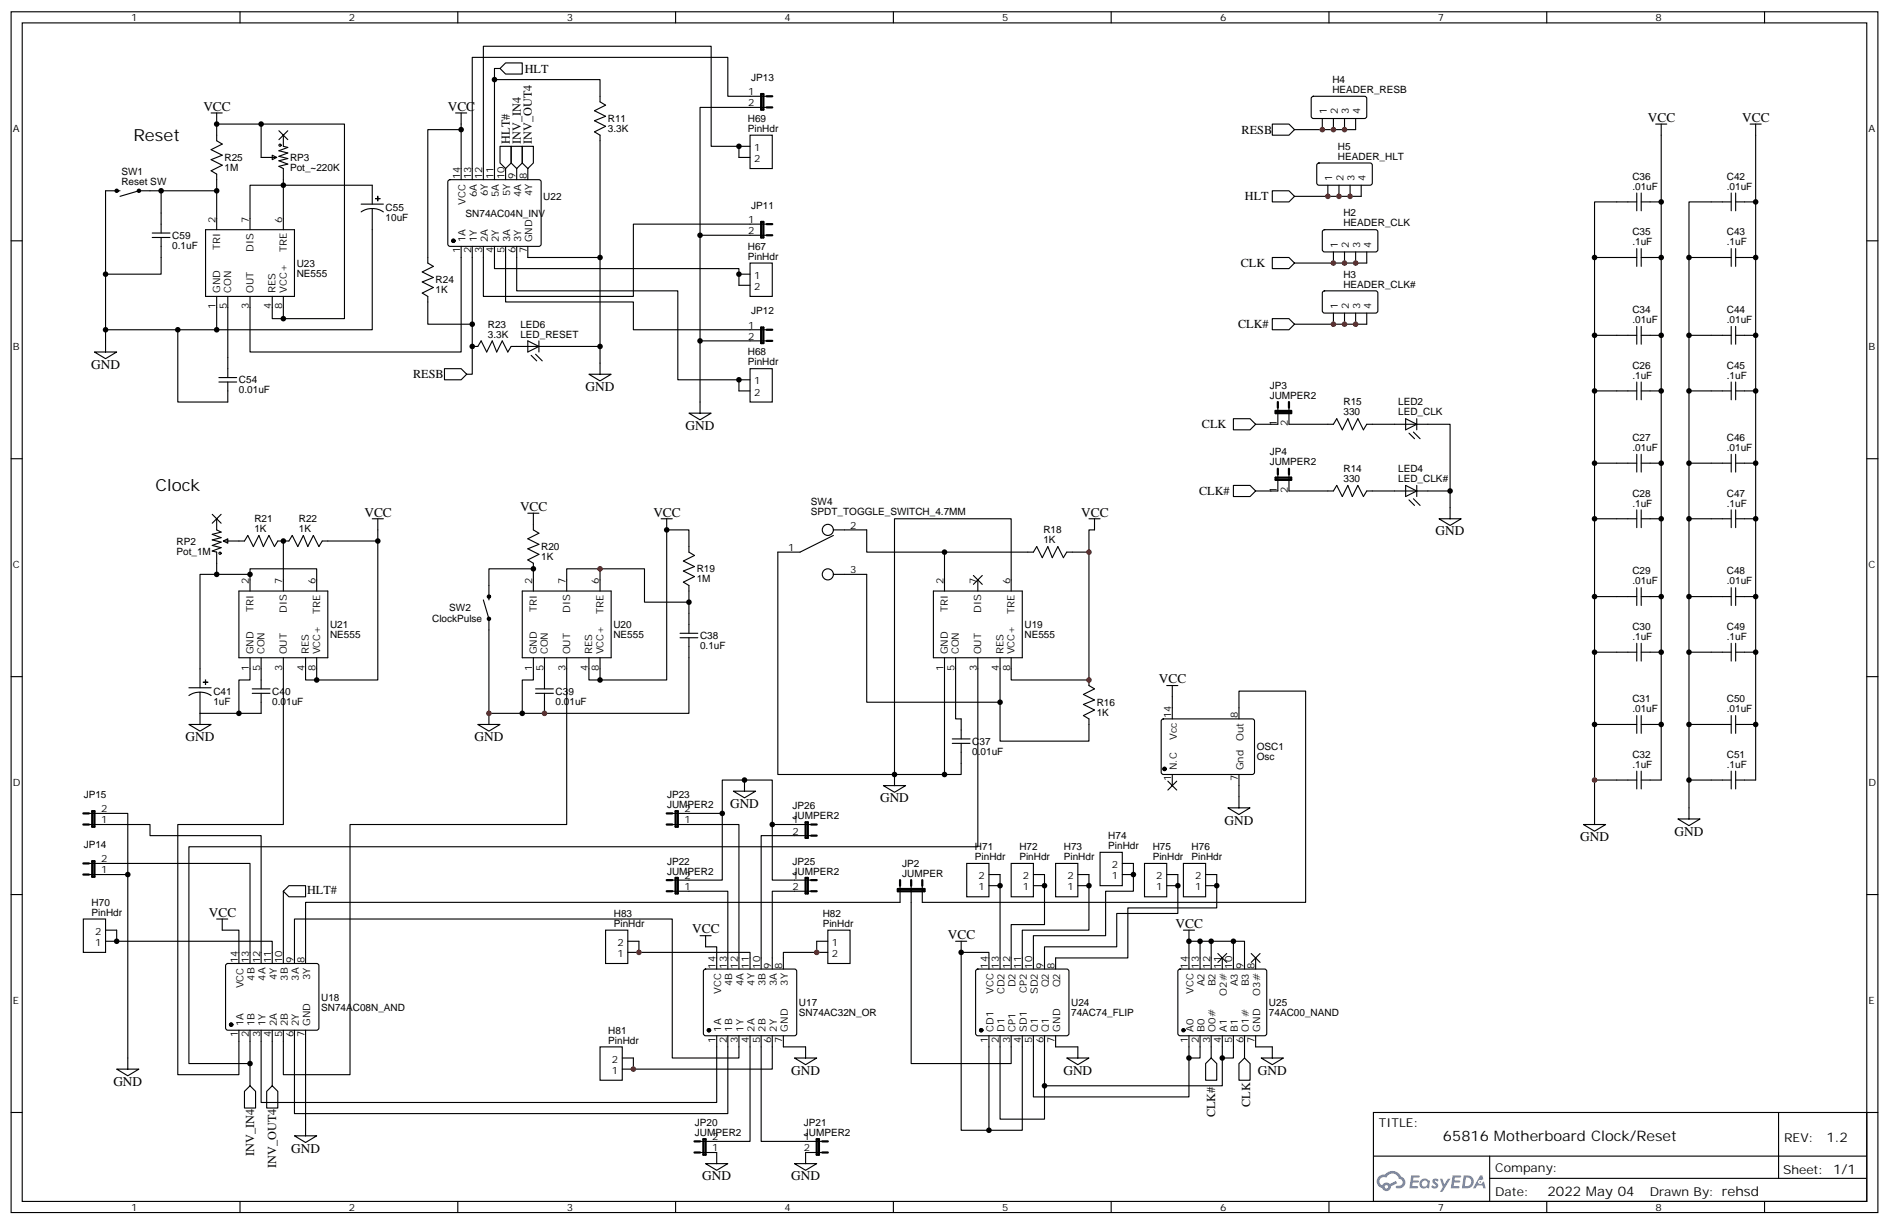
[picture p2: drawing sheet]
<svg xmlns="http://www.w3.org/2000/svg" width="600mm" height="388mm" viewBox="0 0 600 388" stroke-linecap="round" stroke-linejoin="round" font-family="sans-serif">
<g fill="none" stroke="#000" stroke-width=".35">
<path d="M3.5 3.7h592.7v381h-592.7zM7.1 7.3h585.6v373.9h-585.6zM76.2 3.7v3.6M145.3 3.7v3.6M214.5 3.7v3.6M283.6 3.7v3.6M352.8 3.7v3.6M421.9 3.7v3.6M491.1 3.7v3.6M560.2 3.7v3.6M3.5 76.4h3.6M592.7 76.4h3.5"/>
<path d="M3.5 145.6h3.6M592.7 145.6h3.5M3.5 214.7h3.6M592.7 214.7h3.5M3.5 283.8h3.6M592.7 283.8h3.5M3.5 353h3.6M436 353h156.7v28.2h-156.7zM564.7 353v20.9M592.7 353h3.5M436.1 366.8h156.4M472.9 373.9h119.6"/>
<path d="M472.9 366.8v14.1M76.2 381.2v3.5M145.3 381.2v3.5M214.5 381.2v3.5M283.6 381.2v3.5M352.8 381.2v3.5M421.9 381.2v3.5M491.1 381.2v3.5M560.2 381.2v3.5"/>
</g>
<g fill="#5487ff">
<path d="M455 374.2a1.22 1.22 0 0 1 1.7 .2l-.3 .6a.47 .47 0 0 0-.4-.4 .47 .47 0 0 0-.5 .2l.2 .2a1.14 1.14 0 0 1 .7 1.8 1.14 1.14 0 0 1-1.9 0l-.2-.2 .5-.6 .7 .4a.29 .29 0 0 0 .4-.2 .29 .29 0 0 0-.3-.3 1.04 1.04 0 0 1-.6-1.7z"/>
<path d="M448 372.9h2.4l.3 .2-.1 .5-1.8 .1-.2 .8h1.6l.3 .4-.4 .3h-1.6l-.1 1.1 1.7 .1 .2 .3-.2 .3-2.7 .1z"/>
<path d="M461.2 372.9l2.7 .2-.2 .5-1.8 .1-.1 .8h1.5l.3 .4-.4 .3h-1.5l-.2 1.1 1.7 .1 .2 .3-.2 .3-2.6 .1z"/>
<path d="M469.9 372.9h.7l.3 1.3-.6 .3a.69 .69 0 0 0-1 .3 .69 .69 0 0 0 .5 .9 .69 .69 0 0 0 .8-.6l.5-.2 .6 2.2h-.8l-.2-.9h-1.7l-.5 .9h-.9z"/>
<path d="M457.1 374h.8l.6 1.8 1.1-1.8h.9l-2.5 4.2h-.9l.9-1.5z"/>
<path d="M464.7 372.9l-.6 4.2h1.4a2.11 2.11 0 0 0 2.4-2.1 2.11 2.11 0 0 0-2.5-2.1zM465.4 373.7a1.43 1.43 0 0 1 1.7 1.6 1.43 1.43 0 0 1-2.1 1z"/>
<path d="M451 374.5a1.54 1.54 0 0 0-.1 2.2 1.54 1.54 0 0 0 2.2 .1l.6 .3 .3-2.3-.6-.3a1.49 1.49 0 0 0-2.4 0zM451.3 375.5a.95 .95 0 0 1 1.9 0 .95 .95 0 0 1-1.9 0z"/>
<path d="M437.7 373.3a2.18 2.18 0 0 0 1.1 3.7 1.44 1.44 0 0 0 1.6 .9 1.44 1.44 0 0 0 1.2-1.5l2-1-.4-.7-2 1a1.47 1.47 0 0 0-2.4 .4 1.39 1.39 0 0 1-.6-1.9 1.39 1.39 0 0 1 2-.5 2.12 2.12 0 0 1 2.1-1.3 2.12 2.12 0 0 1 1.9 1.7 1.14 1.14 0 0 1 1.1 1.4 1.14 1.14 0 0 1-1.7 .7 .43 .43 0 0 0-.5 .4 .43 .43 0 0 0 .4 .5 1.98 1.98 0 0 0 2.6-1.3 1.98 1.98 0 0 0-1.3-2.5 3.1 3.1 0 0 0-5.2-.7l-.9 .1zM439.6 376.6a.55 .55 0 0 1 1.1 0 .55 .55 0 0 1-1.1 0z"/>
<circle cx="470" cy="375" r=".26"/>
</g>
<g fill="none" stroke="#000" stroke-width=".35">
<path d="M67 35.8h3.6M68.8 35.8v3.6M82.9 39.4h26.5v61.7h-23v-7M144.6 35.8h3.6M146.4 35.8v21.2M157 25.3h33.5v7l1.8 1.1-3.6 1.7 3.6 1.8-3.6 1.4 3.6 1.8-3.6 1.7 1.8 1.1v67M158.7 21.7l1.8-1.7h5.3v3.5h-5.3zM158.7 21.7h-1.7v35.3M243.4 30.6h-12.3v-12.4h-81.2v38.8M243.4 34.1h-21.2v40.5M403.9 39.4h5.3l1.8 1.7-1.8 1.8h-5.3zM416.5 30.8l.5-.2h16.5l.4 .7v5.9l-.7 .4-16.5-.1-.4-.6v-5.6z"/>
<path d="M419.8 37.6v3.5M423.3 37.6v3.5M426.9 37.6v3.5M430.4 37.6v3.5h-19.4M525.6 39.4h3.6M527.4 39.4v208.1h-6.3M555.6 39.4h3.6M557.4 39.4v208.1h-6.4M86.4 49.2l1.4 .8-1.4 .7zM87.8 50h-4.9v-10.6h-14.1v5.3l1.8 1-3.6 1.8 3.6 1.7-3.6 1.5 3.6 1.7-3.6 1.8 1.8 1v5.3M88.5 41.5l2.9 2.8M90 42.9v3.5l1.4 .4-2.9 1 2.9 .7-2.9 1.1 2.9 .7-2.9 .7 2.9 1.1-2.9 .7 1.5 .7v19.4"/>
<path d="M91.4 41.5l-2.9 2.8M142.4 57.2l.5-.2h28.2l.5 .2 .2 .5-.1 20-.6 .5-28.5-.1-.4-.6v-19.8zM146.4 41.1h-10.6v42.4l1.8 1-3.5 1.8 3.5 1.8-3.5 1.4 3.5 1.7-3.5 1.8 1.7 1.1v8.8h14.1M158.7 46.4h3.6v5.3l-1.8 1.8-1.8-1.8zM160.5 53.5v3.5M162.3 46.4h3.5v5.3l-1.8 1.8-1.7-1.8zM164 53.5v3.5M165.8 46.4h3.5v5.3l-1.7 1.8-1.8-1.8zM167.6 53.5v3.5M234.6 46.4h3.5M238.1 42.9h7.1v10.6h-7.1zM238.1 50h-3.5v-3.6h-8.8v-31.7h-72.3v42.3"/>
<path d="M418.3 51.9l.4-.2 16.5 .1 .5 .6-.1 5.9-.6 .5-16.5-.1-.5-.6v-5.7zM421.6 58.8v3.5M425.1 58.8v3.5M428.6 58.8v3.5M432.2 58.8v3.5h-21.2M38.1 62.3l6-1.8h24.7v12.4M38.1 60.5h-4.6v51.2M48.3 73.9h5.7M48.3 75.4h5.7M51.2 75.4v11.6h-17.7M51.2 60.5v13.4M65.3 72.9h28.2v21.2h-28.2z"/>
<path d="M114.7 64.8h7M118.2 66.2l-1.9 .2-1.6 .8M118.2 66.2l1.8 .2 1.7 .8M118.2 66.2v38.4h-84.7M118.2 64.8v-6h-38.8v14.1M146.4 78.2v33.5h-67v-17.6M149.9 78.2v40.5h-1.7M157 78.2v7h77.6v5.3h3.5M160.5 78.2v17.6h40.6v8.8h42.3M164 78.2v14.1h51.2v28.2h19.4v3.5h3.5M167.6 78.2v3.5h22.9M243.4 71.1h-42.3v23h-47.6v-15.9"/>
<path d="M243.4 74.6h-21.2v33.6M403.9 60.5h5.3l1.8 1.8-1.8 1.8h-5.3zM420 73.1l.5-.2h16.5l.4 .7v5.9l-.7 .4h-16.5l-.4-.7v-5.6zM423.3 79.9v3.6M426.9 79.9v3.6M430.4 79.9v3.6M433.9 79.9v3.6h-22.9M519.6 64.1h-13.4v42.3M519.6 61.2v5.7M519.6 78.9v5.6M521.1 64.1h6.3M521.1 61.2v5.7"/>
<path d="M521.1 78.9v5.6M549.6 64.1h-13.4v42.3M549.6 61.2v5.7M549.6 78.9v5.6M551 61.2v5.7M551 78.9v5.6M551 64.1h6.4M68.8 94.1v10.5M72.3 94.1v25.7M90 94.1v7M234.6 87h3.5M238.1 83.5h7.1v10.6h-7.1z"/>
<path d="M403.9 81.7h5.3l1.8 1.8-1.8 1.7h-5.3zM420 92.5l.5-.2h16.5l.4 .7v5.9l-.7 .4h-16.5l-.4-.7v-5.6zM423.3 99.3v3.6M426.9 99.3v3.6M430.4 99.3v3.6M433.9 99.3v3.6h-22.9M506.2 81.7h13.4M521.1 81.7h6.3M536.2 81.7h13.4M551 81.7h6.4M30 111.7h7l-3.5 2.1zM56.4 104.6v23h15.9v-6.4"/>
<path d="M69.5 119.8h5.6M141.1 117h5.3l1.8 1.7-1.8 1.8h-5.3zM149.9 109.9h1.8l1.1-1.7 1.7 3.5 1.8-3.5 1.4 3.5 1.8-3.5 1.7 3.5 1.1-1.8h28.2v8.8M167.6 108.2l3.5 1.7-3.5 1.8zM168.6 112.7l1.8 1.8M170 112.4l2.2 2.1M171.1 108.2v3.5M187 118.7h7l-3.5 2.2zM238.1 117h7.1v10.6h-7.1zM243.4 108.2h-21.2v22.9M403.9 101.1h5.3l1.8 1.8-1.8 1.7h-5.3zM519.6 106.4h-13.4v40.6"/>
<path d="M519.6 103.6v5.6M521.1 106.4h6.3M521.1 103.6v5.6M549.6 106.4h-13.4v40.6M549.6 103.6v5.6M551 103.6v5.6M551 106.4h6.4M69.5 121.2h5.6M218.7 131.1h7.1l-3.6 2.1zM234.6 120.5h3.5M391.6 132.9h5.3l1.7 1.7-1.7 1.8h-5.3zM405.7 129.3v5.3h-7.1"/>
<path d="M409.2 129.3v5.3h14.1l1.1-1.7 1.8 3.5 1.7-3.5 1.4 3.5 1.8-3.5 1.8 3.5 1-1.8h26.5v30M446.3 132.9l3.5 1.7-3.5 1.8zM447.3 137.4l1.8 1.8M448.7 137.1l2.1 2.1M449.8 132.9v3.5M506.2 124h13.4M519.6 121.2v5.7M521.1 124h6.3M521.1 121.2v5.7M536.2 124h13.4M549.6 121.2v5.7M551 124h6.4"/>
<path d="M551 121.2v5.7M391.6 154h5.3l1.7 1.8-1.7 1.8h-5.3zM405.7 150.5v5.3h-7.1M409.2 150.5v5.3h14.1l1.1-1.8 1.8 3.6 1.7-3.6 1.4 3.6 1.8-3.6 1.8 3.6 1-1.8h26.5M446.3 154l3.5 1.8-3.5 1.8zM447.3 158.6l1.8 1.8M448.7 158.3l2.1 2.1M449.8 154v3.6M519.6 147h-13.4v42.3M519.6 144.1v5.7M521.1 147h6.3M521.1 144.1v5.7"/>
<path d="M549.6 147h-13.4v42.3M549.6 144.1v5.7M551 144.1v5.7M551 147h6.4M67.4 163.2l2.8 2.8M68.8 164.6v3.5l1.4 .7-2.8 .7 2.8 1.1-2.8 .7 2.8 .7-2.8 1.1 2.8 .7-2.8 1 1.4 .4v7h10.6v5.3M70.2 163.2l-2.8 2.8M70.9 171.7l1.4-.7v1.4zM70.9 171.7h6.7l1.1-1.8 1.7 3.5 1.8-3.5 1.4 3.5 1.8-3.5 1.7 3.5 1.1-1.7h3.5l1.1-1.8 1.7 3.5 1.8-3.5 1.4 3.5 1.8-3.5 1.7 3.5 1.1-1.7h17.6M90 171.7v15.8M118.2 164.6h3.5M119.9 164.6v51.2h-19.4v-7.1"/>
<path d="M167.6 162.8h3.5M169.3 162.8v5.3l1.8 1.1-3.5 1.8 3.5 1.7-3.5 1.4 3.5 1.8-3.5 1.8 1.7 1v1.8M209.9 164.6h3.5M211.7 164.6v3.5M264.6 169.9l-10.6 5.3h-7.1v70.5h37.1v-81.1h37v22.9M264.6 168.1h10.6v7.1h24.7M345.7 175.2h-7l-1.1 1.8-1.8-3.6-1.7 3.6-1.4-3.6-1.8 3.6-1.8-3.6-1 1.8h-28.2v12.3M345.7 164.6h3.5M347.5 164.6v3.5h-1.8v47.7h-24.7v-7.1M456.8 164.6h7.1l-3.5 2.1zM506.2 164.6h13.4M519.6 161.8v5.6"/>
<path d="M521.1 164.6h6.3M521.1 161.8v5.6M536.2 164.6h13.4M549.6 161.8v5.6M551 164.6h6.4M551 161.8v5.6M68.8 182.2h-5.3v36M75.8 187.5h28.3v21.2h-28.3zM79.4 182.2v-1.7h21.1v7M153.5 190.4l1.7 6v29.9h63.5v-23.9M165.8 187.5h28.2v21.2h-28.2zM169.3 187.5v-7h-14.1v9.9"/>
<path d="M190.5 187.5v-7h14.1v10.6h14.1v-5.3l-1.7-1.1 3.5-1.7-3.5-1.8 3.5-1.4-3.5-1.8 3.5-1.8-1.8-1v-7.1h-7v47.7h-21.2v-7.1M190.5 180.5h-10.6v7M218.7 191.1v9.8M264.6 182.2h10.6v40.6h42.3v-14.1M296.3 187.5h28.3v21.2h-28.3zM309 182.6l2.9 2.8M310.4 184v3.5M311.9 182.6l-2.9 2.8M519.6 189.3h-13.4v40.6M519.6 186.5v5.6M521.1 189.3h6.3M521.1 186.5v5.6"/>
<path d="M549.6 189.3h-13.4v40.6M549.6 186.5v5.6M551 186.5v5.6M551 189.3h6.4M60 218.2h7M63.5 219.6l-1.9 .3-1.6 .8M63.5 219.6l1.9 .3 1.6 .8M63.5 219.6v10.3M79.4 208.7v7.1h-3.6v10.5M80.1 218.6h5.6M80.1 220h5.6M82.9 208.7v9.9"/>
<path d="M82.9 220v6.3h-19.4M90 208.7v52.9h-33.6v79.4h19.4v-14.1M97 208.7v7.1h3.5M169.3 208.7v7.1h-3.5v10.5M170 218.6h5.7M170 220h5.7M172.9 208.7v9.9M172.9 220v6.3M179.9 208.7v52.9h-68.8v79.4h-21.1v-14.1M187 208.7v7.1h3.5M215.9 200.9h5.6M215.9 202.4h5.6"/>
<path d="M299.9 208.7v37h-15.9v3.6M303.4 208.7v19.4h1.8v6.4M310.4 208.7v60h-250.4v68.8h19.4v-10.6M345.7 215.8v1.7l1.8 1.1-3.5 1.7 3.5 1.8-3.5 1.4 3.5 1.8-3.5 1.7 1.7 1.1v7.1h-28.2v-12.4M370.4 217.5h3.5M372.2 217.5v10.6M506.2 206.9h13.4M519.6 204.1v5.7M521.1 206.9h6.3M521.1 204.1v5.7M536.2 206.9h13.4M549.6 204.1v5.7"/>
<path d="M551 204.1v5.7M551 206.9h6.4M60 229.9h7l-3.5 2.1zM151.7 229.9h7l-3.5 2.1zM155.2 226.3v3.6M302.3 234.5h5.7M302.3 235.9h5.7M305.2 235.9v9.8h-5.3M368.9 228.3l.5-.2 28.5 .1 .4 .6-.1 16.5-.6 .4h-28.5l-.4-.7v-16.2zM393.3 228.1v-8.8h21.2v67h-121.7v-5.3M519.6 229.9h-13.4v31.7M519.6 227v5.7"/>
<path d="M521.1 229.9h6.3M521.1 227v5.7M549.6 229.9h-13.4v30M549.6 227v5.7M551 227v5.7M551 229.9h6.4M28.2 258.1h12.4v81.1M213.4 258.1h15.9v21.2h-15.9M229.3 258.1v-10.6h15.9v14.1M232.8 251h7.1l-3.5 2.2zM236.4 247.5v3.5M280.5 249.3h7l-3.5 2.1z"/>
<path d="M370.8 247.9l2.8 2.8M372.2 245.7v3.6M373.6 247.9l-2.8 2.8M389.8 256.3h7.1l-3.6 2.1zM393.3 245.7v10.6M506.2 247.5h13.4M519.6 244.7v5.6M521.1 244.7v5.6M532.7 259.9h7.1l-3.6 2.1zM536.2 247.5h13.4M549.6 244.7v5.6M551 244.7v5.6"/>
<path d="M28.2 274h51.2v31.7M28.2 261.6h19.4v3.5h35.3v40.6M28.2 277.5h12.4M213.4 261.6h21.2v45.9M257.5 265.1h-15.8v42.4M257.5 261.6h-12.3v17.7h12.3M306.9 274h7.1v10.6h-7.1zM314 277.5h3.5v30M321 274h7.1v10.6h-7.1zM328.1 277.5h3.5v15.9h-10.6v14.1M335.1 274h7.1v10.6h-7.1zM342.2 277.5h3.5v17.6h-21.1v12.4"/>
<path d="M349.2 270.4h7.1v10.6h-7.1zM356.3 274h3.5v8.8h-8.8v14.1h-22.9v10.6M356.3 277.5h3.5M363.4 274h7v10.6h-7zM370.4 277.5h3.5v12.3h-19.4v10.6h-22.9v7.1M375.7 274h7.1v10.6h-7.1zM382.8 277.5h3.5v10.6h-28.2v15.9h-23v3.5M502.7 261.6h7.1l-3.6 2.1zM26.5 291.6h7v10.6h-7zM33.5 295.1h3.5v3.6h49.4v7M33.5 298.7h3.5M68.8 291.6h3.5"/>
<path d="M70.6 291.6v3.5h5.2v10.6M90 282.8l1.7-1.8h5.3v3.6h-5.3zM90 282.8v22.9M192.3 295.1h7v10.6h-7zM199.3 298.7h3.5v3.5h35.3v5.3M213.4 282.8h17.7v24.7M222.2 296.9h3.6M224 296.9v3.5h3.5v7.1M257.5 282.8h-12.3v24.7M262.8 295.1h7.1v10.6h-7.1zM262.8 298.7h-3.5v3.5h-10.6v5.3M285.8 281v5.3h-188.8v19.4"/>
<path d="M289.3 281v56.5h31.7v-8.9M303.4 298.7h3.5M305.2 298.7v3.5M314 281h3.5M328.1 281h3.5M342.2 281h3.5M370.4 281h3.5M375.7 295.1h3.5M377.5 295.1v3.6M381 298.7v8.8M382.8 281h3.5M384.5 298.7v8.8"/>
<path d="M391.6 298.7v8.8M71.8 305.9l.5-.2h28.2l.5 .2 .2 .5v20.1l-.7 .4-28.5-.1-.4-.6v-19.8zM93.5 305.7v-14.1h119.9v44.1h21.2v-7.1M199.3 302.2h3.5M223.5 307.7l.5-.2h28.2l.5 .2 .2 .5v20l-.7 .4h-28.5l-.4-.7v-19.7zM259.3 302.2h3.5M310 307.7l.4-.2h28.3l.5 .2 .2 .5-.1 20-.6 .4h-28.5l-.5-.7v-19.7zM314 307.5v-5.3h-8.8v56.4h8.8M374.2 307.7l.4-.2h26.9l.5 .2 .2 .5-.1 20-.6 .4h-27.1l-.5-.7v-19.7zM377.5 307.5v-8.8h17.6v8.8M386.6 302.5l2.9 2.9M388.1 304v3.5"/>
<path d="M389.5 302.5l-2.9 2.9M397.2 302.5l2.8 2.9M398.6 304v3.5M400 302.5l-2.8 2.9M37 339.2h7.1l-3.5 2.1zM79.4 337.5v7M82.9 326.9v22.9h144.6v-21.2M86.4 326.9v17.6M93.5 326.9v26.4h137.6v-24.7M97 326.9v33.5M190.5 332.2h7.1v10.6h-7.1zM197.6 339.2h3.5"/>
<path d="M238.1 328.6v33.6h-15.9M241.7 328.6v33.6h19.4M245.2 328.6v10.6h-44.1v-3.5h-3.5M248.7 328.6v3.6h7.1v3.5M252.2 335.7h7.1l-3.5 2.1zM314 328.6v30h10.6v-30M317.5 328.6v26.5h14.1v-26.5M328.1 328.6v19.5h49.4v-19.5M335.1 328.6v3.6h7.1v3.5M338.7 335.7h7l-3.5 2.1zM381 328.6v7.1h-3.5M384.5 335.7l1.8 1.8v5.3h-3.5v-5.3z"/>
<path d="M384.5 328.6v7.1M388.1 328.6v15.9h-56.5M391.6 328.6v7.1h-3.5M395.1 335.7l1.8 1.8v5.3h-3.6v-5.3zM395.1 328.6v7.1M398.6 328.6v3.6h5.3v3.5M400.4 335.7h7.1l-3.6 2.1zM79.4 344.5l1.7 1.8v5.3h-3.5v-5.3zM86.4 344.5l1.8 1.8v5.3h-3.5v-5.3zM93.5 360.4h7l-3.5 2.1zM222.2 365.7h5.3v3.5M224 369.2h7.1l-3.6 2.1z"/>
<path d="M252.2 369.2h7.1l-3.5 2.1zM261.1 365.7h-5.3v3.5"/>
<circle cx="88.9" cy="46.1" r=".35"/>
<circle cx="69.9" cy="175.5" r=".35"/>
<circle cx="262.8" cy="168.1" r="1.76"/>
<circle cx="262.8" cy="182.2" r="1.76"/>
</g>
<g fill="#000" stroke="#000" stroke-width=".35">
<path d="M119.2 63h1.4zM119.9 62.3v1.4zM64.6 216.5h1.4zM65.2 215.8l.1 1.4z"/>
<circle cx="143.9" cy="76.4" r=".53"/>
<circle cx="369.7" cy="244" r=".53"/>
<circle cx="73.4" cy="325.1" r=".53"/>
<circle cx="225.1" cy="326.9" r=".53"/>
<circle cx="311.5" cy="326.9" r=".53"/>
<circle cx="375.7" cy="326.9" r=".53"/>
</g>
<g fill="none" stroke="#000" stroke-width=".71">
<path d="M241.7 29.8h.7v5h-.7zM243.4 30.6h1.8M243.4 34.1h1.8M241.7 70.4h.7v5h-.7zM243.4 71.1h1.8M243.4 74.6h1.8M241.7 103.9h.7v5h-.7zM243.4 104.6h1.8M243.4 108.2h1.8M405 130.4h4.9v.7h-4.9zM405.7 127.6v1.7M409.2 127.6v1.7"/>
<path d="M405 151.6h4.9v.7h-4.9zM405.7 148.7v1.8M409.2 148.7v1.8M26.5 258.1h1.7M29.3 257.4h.7v4.9h-.7zM211.7 258.1h1.7M214.5 257.4h.7v4.9h-.7zM26.5 277.5h1.7M26.5 274h1.7M26.5 261.6h1.7M29.3 273.3h.7v4.9h-.7zM211.7 261.6h1.7"/>
<path d="M211.7 279.3h1.7M214.5 278.6h.7v4.9h-.7zM255.8 278.6h.7v4.9h-.7zM255.8 260.9h.7v5h-.7zM257.5 261.6h1.8M257.5 279.3h1.8M257.5 265.1h1.8M285.8 279.3v1.7M289.3 279.3v1.7M292.8 279.3v1.7M211.7 282.8h1.7M257.5 282.8h1.8"/>
<path d="M285 282.1h8.5v.7h-8.5zM220.5 365.7h1.7M220.5 362.2h1.7M223.3 361.5h.7v4.9h-.7zM259.3 361.5h.7v4.9h-.7zM261.1 365.7h1.7M261.1 362.2h1.7"/>
<circle cx="37" cy="60.5" r=".35"/>
<circle cx="44.1" cy="60.5" r=".35"/>
<circle cx="155.2" cy="189.3" r=".35"/>
<circle cx="155.2" cy="196.4" r=".35"/>
</g>
<g fill="#000">
<circle cx="68.8" cy="39.4" r=".88"/>
<circle cx="82.9" cy="39.4" r=".88"/>
<circle cx="157" cy="25.3" r=".88"/>
<circle cx="90" cy="58.8" r=".88"/>
<circle cx="146.4" cy="41.1" r=".88"/>
<circle cx="234.6" cy="46.4" r=".88"/>
<circle cx="51.2" cy="60.5" r=".88"/>
<circle cx="68.8" cy="60.5" r=".88"/>
<circle cx="222.3" cy="74.6" r=".88"/>
<circle cx="527.4" cy="64.1" r=".88"/>
<circle cx="557.4" cy="64.1" r=".88"/>
<circle cx="33.5" cy="87" r=".88"/>
<circle cx="190.5" cy="81.7" r=".88"/>
<circle cx="234.6" cy="87" r=".88"/>
<circle cx="506.2" cy="81.7" r=".88"/>
<circle cx="527.4" cy="81.7" r=".88"/>
<circle cx="536.2" cy="81.7" r=".88"/>
<circle cx="557.4" cy="81.7" r=".88"/>
<circle cx="33.5" cy="104.6" r=".88"/>
<circle cx="56.4" cy="104.6" r=".88"/>
<circle cx="68.8" cy="104.6" r=".88"/>
<circle cx="90" cy="101.1" r=".88"/>
<circle cx="149.9" cy="102.9" r=".88"/>
<circle cx="149.9" cy="109.9" r=".88"/>
<circle cx="190.5" cy="109.9" r=".88"/>
<circle cx="222.3" cy="108.2" r=".88"/>
<circle cx="506.2" cy="106.4" r=".88"/>
<circle cx="527.4" cy="106.4" r=".88"/>
<circle cx="536.2" cy="106.4" r=".88"/>
<circle cx="557.4" cy="106.4" r=".88"/>
<circle cx="234.6" cy="120.5" r=".88"/>
<circle cx="506.2" cy="124" r=".88"/>
<circle cx="527.4" cy="124" r=".88"/>
<circle cx="536.2" cy="124" r=".88"/>
<circle cx="557.4" cy="124" r=".88"/>
<circle cx="460.4" cy="155.8" r=".88"/>
<circle cx="506.2" cy="147" r=".88"/>
<circle cx="527.4" cy="147" r=".88"/>
<circle cx="536.2" cy="147" r=".88"/>
<circle cx="557.4" cy="147" r=".88"/>
<circle cx="90" cy="171.7" r=".88"/>
<circle cx="119.9" cy="171.7" r=".88"/>
<circle cx="211.7" cy="168.1" r=".88"/>
<circle cx="299.9" cy="175.2" r=".88"/>
<circle cx="506.2" cy="164.6" r=".88"/>
<circle cx="527.4" cy="164.6" r=".88"/>
<circle cx="536.2" cy="164.6" r=".88"/>
<circle cx="557.4" cy="164.6" r=".88"/>
<circle cx="68.8" cy="182.2" r=".88"/>
<circle cx="79.4" cy="182.2" r=".88"/>
<circle cx="169.3" cy="180.5" r=".88"/>
<circle cx="218.7" cy="191.1" r=".88"/>
<circle cx="506.2" cy="189.3" r=".88"/>
<circle cx="527.4" cy="189.3" r=".88"/>
<circle cx="536.2" cy="189.3" r=".88"/>
<circle cx="557.4" cy="189.3" r=".88"/>
<circle cx="100.5" cy="215.8" r=".88"/>
<circle cx="190.5" cy="215.8" r=".88"/>
<circle cx="506.2" cy="206.9" r=".88"/>
<circle cx="527.4" cy="206.9" r=".88"/>
<circle cx="536.2" cy="206.9" r=".88"/>
<circle cx="557.4" cy="206.9" r=".88"/>
<circle cx="75.8" cy="226.3" r=".88"/>
<circle cx="165.8" cy="226.3" r=".88"/>
<circle cx="317.5" cy="222.8" r=".88"/>
<circle cx="506.2" cy="229.9" r=".88"/>
<circle cx="527.4" cy="229.9" r=".88"/>
<circle cx="536.2" cy="229.9" r=".88"/>
<circle cx="557.4" cy="229.9" r=".88"/>
<circle cx="229.3" cy="258.1" r=".88"/>
<circle cx="236.4" cy="247.5" r=".88"/>
<circle cx="284" cy="245.7" r=".88"/>
<circle cx="299.9" cy="245.7" r=".88"/>
<circle cx="536.2" cy="247.5" r=".88"/>
<circle cx="40.6" cy="277.5" r=".88"/>
<circle cx="245.2" cy="261.6" r=".88"/>
<circle cx="359.8" cy="277.5" r=".88"/>
<circle cx="37" cy="298.7" r=".88"/>
<circle cx="317.5" cy="281" r=".88"/>
<circle cx="331.6" cy="281" r=".88"/>
<circle cx="345.7" cy="281" r=".88"/>
<circle cx="373.9" cy="281" r=".88"/>
<circle cx="377.5" cy="298.7" r=".88"/>
<circle cx="381" cy="298.7" r=".88"/>
<circle cx="384.5" cy="298.7" r=".88"/>
<circle cx="386.3" cy="281" r=".88"/>
<circle cx="391.6" cy="298.7" r=".88"/>
<circle cx="305.2" cy="302.2" r=".88"/>
<circle cx="79.4" cy="337.5" r=".88"/>
<circle cx="377.5" cy="335.7" r=".88"/>
<circle cx="388.1" cy="335.7" r=".88"/>
<circle cx="314" cy="358.6" r=".88"/>
<circle cx="331.6" cy="344.5" r=".88"/>
</g>
<g fill="#c00">
<circle cx="506.2" cy="247.5" r=".88"/>
<circle cx="172.9" cy="226.3" r=".88"/>
<circle cx="155.2" cy="226.3" r=".88"/>
<circle cx="423.3" cy="83.5" r=".88"/>
<circle cx="426.9" cy="83.5" r=".88"/>
<circle cx="430.4" cy="83.5" r=".88"/>
<circle cx="423.3" cy="102.9" r=".88"/>
<circle cx="426.9" cy="102.9" r=".88"/>
<circle cx="430.4" cy="102.9" r=".88"/>
<circle cx="421.6" cy="62.3" r=".88"/>
<circle cx="425.1" cy="62.3" r=".88"/>
<circle cx="428.6" cy="62.3" r=".88"/>
<circle cx="419.8" cy="41.1" r=".88"/>
<circle cx="423.3" cy="41.1" r=".88"/>
<circle cx="426.9" cy="41.1" r=".88"/>
<circle cx="345.7" cy="215.8" r=".88"/>
<circle cx="345.7" cy="175.2" r=".88"/>
<circle cx="190.5" cy="180.5" r=".88"/>
<circle cx="259.3" cy="302.2" r=".88"/>
<circle cx="202.8" cy="302.2" r=".88"/>
<circle cx="201.1" cy="339.2" r=".88"/>
</g>
<g font-size="5.3">
<text x="42.3" y="44.7">Reset</text>
<text x="49.4" y="155.8">Clock</text>
</g>
<text font-size="4.6" x="458.1" y="362">65816 Motherboard Clock/Reset</text>
<g font-size="4.2">
<text x="64.6" y="35.1">VCC</text>
<text x="142.2" y="35.1">VCC</text>
<text x="523.2" y="38.7">VCC</text>
<text x="553.2" y="38.7">VCC</text>
<text x="28.9" y="117">GND</text>
<text x="185.9" y="124">GND</text>
<text x="217.7" y="136.4">GND</text>
<text x="115.7" y="163.9">VCC</text>
<text x="165.1" y="162.1">VCC</text>
<text x="207.4" y="163.9">VCC</text>
<text x="343.3" y="163.9">VCC</text>
<text x="455.8" y="169.9">GND</text>
<text x="367.9" y="216.8">VCC</text>
<text x="58.9" y="235.2">GND</text>
<text x="150.6" y="235.2">GND</text>
<text x="231.8" y="256.3">GND</text>
<text x="279.4" y="254.6">GND</text>
<text x="388.8" y="261.6">GND</text>
<text x="501.6" y="266.9">GND</text>
<text x="531.6" y="265.1">GND</text>
<text x="66.3" y="290.9">VCC</text>
<text x="219.8" y="296.2">VCC</text>
<text x="300.9" y="298">VCC</text>
<text x="373.2" y="294.4">VCC</text>
<text x="251.2" y="341">GND</text>
<text x="337.6" y="341">GND</text>
<text x="399.3" y="341">GND</text>
<text x="36" y="344.5">GND</text>
<text x="92.4" y="365.7">GND</text>
<text x="579.8" y="362.2">1.2</text>
<text x="223" y="374.5">GND</text>
<text x="251.2" y="374.5">GND</text>
<text x="491.3" y="379.6">2022 May 04</text>
</g>
<g font-size="3.9">
<text x="166.6" y="23.1">HLT</text>
<text x="161.8" y="45.6" transform="rotate(-90 161.8 45.6)">HLT#</text>
<text x="165.4" y="45.6" transform="rotate(-90 165.4 45.6)">INV_IN4</text>
<text x="168.9" y="45.6" transform="rotate(-90 168.9 45.6)">INV_OUT4</text>
<text x="394.2" y="42.5">RESB</text>
<text x="395.2" y="63.6">HLT</text>
<text x="393.9" y="84.8">CLK</text>
<text x="393.1" y="104.2">CLK#</text>
<text x="131.1" y="120">RESB</text>
<text x="381.6" y="135.9">CLK</text>
<text x="380.7" y="157.1">CLK#</text>
<text x="97.5" y="283.6">HLT#</text>
<text x="396.9" y="351.3" transform="rotate(-90 396.9 351.3)">CLK</text>
<text x="385.8" y="354.5" transform="rotate(-90 385.8 354.5)">CLK#</text>
<text x="437.8" y="357.6">TITLE:</text>
<text x="566.4" y="362.2">REV:</text>
<text x="80.7" y="366.8" transform="rotate(-90 80.7 366.8)">INV_IN4</text>
<text x="87.7" y="370.6" transform="rotate(-90 87.7 370.6)">INV_OUT4</text>
<text x="474.7" y="371.8">Company:</text>
<text x="566.1" y="372.4">Sheet: 1/1</text>
<text x="474.7" y="379.4">Date:</text>
<text x="523.7" y="379.5">Drawn By: rehsd</text>
</g>
<g font-size="3.2">
<text x="41.6" y="6.7">1</text>
<text x="110.8" y="6.7">2</text>
<text x="179.9" y="6.7">3</text>
<text x="249.1" y="6.7">4</text>
<text x="318.2" y="6.7">5</text>
<text x="387.3" y="6.7">6</text>
<text x="456.5" y="6.7">7</text>
<text x="525.6" y="6.7">8</text>
<text x="238.5" y="25.6">JP13</text>
<text x="423" y="29.5">HEADER_RESB</text>
<text x="423" y="26.3">H4</text>
<text x="237.5" y="30.2">1</text>
<text x="237.5" y="33.7">2</text>
<text x="4.1" y="41.8">A</text>
<text x="193" y="41.9">3.3K</text>
<text x="193" y="38.8">R11</text>
<text x="237.4" y="41.8">PinHdr</text>
<text x="237.4" y="38.7">H69</text>
<text x="421.2" y="36.3" transform="rotate(-90 421.2 36.3)">1</text>
<text x="424.7" y="36.3" transform="rotate(-90 424.7 36.3)">2</text>
<text x="428.3" y="36.3" transform="rotate(-90 428.3 36.3)">3</text>
<text x="431.8" y="36.3" transform="rotate(-90 431.8 36.3)">4</text>
<text x="593.2" y="41.8">A</text>
<text x="239.4" y="47.8">1</text>
<text x="424.8" y="47.5">H5</text>
<text x="71.3" y="51.1">R25</text>
<text x="92.1" y="51.1">RP3</text>
<text x="239.4" y="51.4">2</text>
<text x="424.8" y="50.7">HEADER_HLT</text>
<text x="38.6" y="58.8">Reset SW</text>
<text x="38.6" y="55.6">SW1</text>
<text x="71.3" y="54.3">1M</text>
<text x="92.1" y="54.2">Pot_~220K</text>
<text x="146" y="56.8" transform="rotate(-90 146 56.8)">14</text>
<text x="149.6" y="56.8" transform="rotate(-90 149.6 56.8)">13</text>
<text x="153.1" y="56.8" transform="rotate(-90 153.1 56.8)">12</text>
<text x="156.6" y="56.8" transform="rotate(-90 156.6 56.8)">11</text>
<text x="160.2" y="56.8" transform="rotate(-90 160.2 56.8)">10</text>
<text x="163.7" y="56.8" transform="rotate(-90 163.7 56.8)">9</text>
<text x="167.2" y="56.8" transform="rotate(-90 167.2 56.8)">8</text>
<text x="423" y="57.5" transform="rotate(-90 423 57.5)">1</text>
<text x="426.5" y="57.5" transform="rotate(-90 426.5 57.5)">2</text>
<text x="430" y="57.5" transform="rotate(-90 430 57.5)">3</text>
<text x="433.6" y="57.5" transform="rotate(-90 433.6 57.5)">4</text>
<text x="518.2" y="57">C36</text>
<text x="548.2" y="57">C42</text>
<text x="147.8" y="64.9" transform="rotate(-90 147.8 64.9)">VCC</text>
<text x="151.3" y="62.5" transform="rotate(-90 151.3 62.5)">6A</text>
<text x="154.9" y="62.3" transform="rotate(-90 154.9 62.3)">6Y</text>
<text x="158.4" y="62.5" transform="rotate(-90 158.4 62.5)">5A</text>
<text x="161.9" y="62.3" transform="rotate(-90 161.9 62.3)">5Y</text>
<text x="165.5" y="62.5" transform="rotate(-90 165.5 62.5)">4A</text>
<text x="169" y="62.3" transform="rotate(-90 169 62.3)">4Y</text>
<text x="172.5" y="63.5">U22</text>
<text x="518.2" y="60.2">.01uF</text>
<text x="548.2" y="60.2">.01uF</text>
<text x="68.4" y="70.8" transform="rotate(-90 68.4 70.8)">2</text>
<text x="79" y="70.8" transform="rotate(-90 79 70.8)">7</text>
<text x="89.6" y="70.8" transform="rotate(-90 89.6 70.8)">6</text>
<text x="122.4" y="70.1">10uF</text>
<text x="122.4" y="67">C55</text>
<text x="147.8" y="68.7">SN74AC04N_INV</text>
<text x="237.5" y="70.8">1</text>
<text x="238.5" y="66.2">JP11</text>
<text x="426.5" y="71.8">HEADER_CLK</text>
<text x="426.5" y="68.7">H2</text>
<text x="54.7" y="75.8">C59</text>
<text x="147.8" y="76.9" transform="rotate(-90 147.8 76.9)">1A</text>
<text x="151.3" y="76.9" transform="rotate(-90 151.3 76.9)">1Y</text>
<text x="154.9" y="76.9" transform="rotate(-90 154.9 76.9)">2A</text>
<text x="158.4" y="76.9" transform="rotate(-90 158.4 76.9)">2Y</text>
<text x="161.9" y="76.9" transform="rotate(-90 161.9 76.9)">3A</text>
<text x="165.5" y="76.9" transform="rotate(-90 165.5 76.9)">3Y</text>
<text x="169" y="76.9" transform="rotate(-90 169 76.9)">GND</text>
<text x="237.5" y="74.3">2</text>
<text x="518.2" y="77.8">.1uF</text>
<text x="518.2" y="74.7">C35</text>
<text x="548.2" y="77.8">.1uF</text>
<text x="548.2" y="74.7">C43</text>
<text x="54.7" y="79">0.1uF</text>
<text x="69.8" y="79.4" transform="rotate(-90 69.8 79.4)">TRI</text>
<text x="80.4" y="79.9" transform="rotate(-90 80.4 79.9)">DIS</text>
<text x="91" y="80.1" transform="rotate(-90 91 80.1)">TRE</text>
<text x="146" y="80.4" transform="rotate(-90 146 80.4)">1</text>
<text x="149.6" y="80.4" transform="rotate(-90 149.6 80.4)">2</text>
<text x="153.1" y="80.4" transform="rotate(-90 153.1 80.4)">3</text>
<text x="156.6" y="80.4" transform="rotate(-90 156.6 80.4)">4</text>
<text x="160.2" y="80.4" transform="rotate(-90 160.2 80.4)">5</text>
<text x="163.7" y="80.4" transform="rotate(-90 163.7 80.4)">6</text>
<text x="167.2" y="80.4" transform="rotate(-90 167.2 80.4)">7</text>
<text x="237.4" y="82.4">PinHdr</text>
<text x="237.4" y="79.3">H67</text>
<text x="424.7" y="78.6" transform="rotate(-90 424.7 78.6)">1</text>
<text x="428.3" y="78.6" transform="rotate(-90 428.3 78.6)">2</text>
<text x="431.8" y="78.6" transform="rotate(-90 431.8 78.6)">3</text>
<text x="435.3" y="78.6" transform="rotate(-90 435.3 78.6)">4</text>
<text x="94.2" y="87.8">NE555</text>
<text x="94.2" y="84.6">U23</text>
<text x="138.3" y="89.9">R24</text>
<text x="239.4" y="88.4">1</text>
<text x="426.5" y="88.1">H3</text>
<text x="69.8" y="93" transform="rotate(-90 69.8 93)">GND</text>
<text x="73.4" y="93" transform="rotate(-90 73.4 93)">CON</text>
<text x="80.4" y="93" transform="rotate(-90 80.4 93)">OUT</text>
<text x="87.5" y="93" transform="rotate(-90 87.5 93)">RES</text>
<text x="91" y="93" transform="rotate(-90 91 93)">VCC+</text>
<text x="138.3" y="93.1">1K</text>
<text x="239.4" y="92">2</text>
<text x="426.5" y="91.2">HEADER_CLK#</text>
<text x="68.4" y="98.2" transform="rotate(-90 68.4 98.2)">1</text>
<text x="72" y="98.2" transform="rotate(-90 72 98.2)">5</text>
<text x="79" y="98.2" transform="rotate(-90 79 98.2)">3</text>
<text x="86.1" y="98.2" transform="rotate(-90 86.1 98.2)">4</text>
<text x="89.6" y="98.2" transform="rotate(-90 89.6 98.2)">8</text>
<text x="238.5" y="99.7">JP12</text>
<text x="424.7" y="98" transform="rotate(-90 424.7 98)">1</text>
<text x="428.3" y="98" transform="rotate(-90 428.3 98)">2</text>
<text x="431.8" y="98" transform="rotate(-90 431.8 98)">3</text>
<text x="435.3" y="98" transform="rotate(-90 435.3 98)">4</text>
<text x="518.2" y="99.3">C34</text>
<text x="548.2" y="99.3">C44</text>
<text x="154.9" y="107.1">3.3K</text>
<text x="154.9" y="103.9">R23</text>
<text x="165.2" y="107.1">LED_RESET</text>
<text x="165.2" y="104">LED6</text>
<text x="237.5" y="104.3">1</text>
<text x="237.5" y="107.8">2</text>
<text x="518.2" y="102.5">.01uF</text>
<text x="548.2" y="102.5">.01uF</text>
<text x="4.1" y="111">B</text>
<text x="237.4" y="112.8">H68</text>
<text x="593.2" y="111">B</text>
<text x="237.4" y="115.9">PinHdr</text>
<text x="518.2" y="117">C26</text>
<text x="548.2" y="117">C45</text>
<text x="75.8" y="124.8">0.01uF</text>
<text x="75.8" y="121.6">C54</text>
<text x="239.4" y="121.9">1</text>
<text x="239.4" y="125.5">2</text>
<text x="403.1" y="123.3">JP3</text>
<text x="518.2" y="120.2">.1uF</text>
<text x="548.2" y="120.2">.1uF</text>
<text x="403.1" y="126.5">JUMPER2</text>
<text x="426.5" y="131.8">330</text>
<text x="426.5" y="128.6">R15</text>
<text x="443.9" y="131.8">LED_CLK</text>
<text x="443.9" y="128.7">LED2</text>
<text x="405.3" y="135.2" transform="rotate(-90 405.3 135.2)">1</text>
<text x="408.9" y="135.2" transform="rotate(-90 408.9 135.2)">2</text>
<text x="518.2" y="143.1">.01uF</text>
<text x="518.2" y="139.9">C27</text>
<text x="548.2" y="143.1">.01uF</text>
<text x="548.2" y="139.9">C46</text>
<text x="403.1" y="147.7">JUMPER2</text>
<text x="403.1" y="144.5">JP4</text>
<text x="426.5" y="149.8">R14</text>
<text x="443.9" y="149.8">LED4</text>
<text x="426.5" y="153">330</text>
<text x="443.9" y="153">LED_CLK#</text>
<text x="257.5" y="160.3">SW4</text>
<text x="405.3" y="156.4" transform="rotate(-90 405.3 156.4)">1</text>
<text x="408.9" y="156.4" transform="rotate(-90 408.9 156.4)">2</text>
<text x="518.2" y="160.7">.1uF</text>
<text x="518.2" y="157.6">C28</text>
<text x="548.2" y="160.7">.1uF</text>
<text x="548.2" y="157.6">C47</text>
<text x="80.8" y="165.7">R21</text>
<text x="94.9" y="165.7">R22</text>
<text x="257.5" y="163.4">SPDT_TOGGLE_SWITCH_4.7MM</text>
<text x="269.9" y="167.8">2</text>
<text x="56" y="172.8">RP2</text>
<text x="80.8" y="168.8">1K</text>
<text x="94.9" y="168.8">1K</text>
<text x="331.3" y="172.4">1K</text>
<text x="331.3" y="169.2">R18</text>
<text x="56" y="176">Pot_1M</text>
<text x="171.8" y="177.7">1K</text>
<text x="171.8" y="174.6">R20</text>
<text x="250.2" y="174.8">1</text>
<text x="4.1" y="180.1">C</text>
<text x="79" y="185.4" transform="rotate(-90 79 185.4)">2</text>
<text x="89.6" y="185.4" transform="rotate(-90 89.6 185.4)">7</text>
<text x="100.2" y="185.4" transform="rotate(-90 100.2 185.4)">6</text>
<text x="169" y="185.4" transform="rotate(-90 169 185.4)">2</text>
<text x="179.6" y="185.4" transform="rotate(-90 179.6 185.4)">7</text>
<text x="190.1" y="185.4" transform="rotate(-90 190.1 185.4)">6</text>
<text x="221.2" y="184.8">1M</text>
<text x="221.2" y="181.7">R19</text>
<text x="269.9" y="181.9">3</text>
<text x="299.5" y="185.4" transform="rotate(-90 299.5 185.4)">2</text>
<text x="310.1" y="185.4" transform="rotate(-90 310.1 185.4)">7</text>
<text x="320.7" y="185.4" transform="rotate(-90 320.7 185.4)">6</text>
<text x="518.2" y="185.4">.01uF</text>
<text x="518.2" y="182.3">C29</text>
<text x="548.2" y="185.4">.01uF</text>
<text x="548.2" y="182.3">C48</text>
<text x="593.2" y="180.1">C</text>
<text x="80.4" y="194.1" transform="rotate(-90 80.4 194.1)">TRI</text>
<text x="91" y="194.5" transform="rotate(-90 91 194.5)">DIS</text>
<text x="101.6" y="194.8" transform="rotate(-90 101.6 194.8)">TRE</text>
<text x="137.2" y="197.5">ClockPulse</text>
<text x="142.6" y="194">SW2</text>
<text x="170.4" y="194.1" transform="rotate(-90 170.4 194.1)">TRI</text>
<text x="181" y="194.5" transform="rotate(-90 181 194.5)">DIS</text>
<text x="191.6" y="194.8" transform="rotate(-90 191.6 194.8)">TRE</text>
<text x="300.9" y="194.1" transform="rotate(-90 300.9 194.1)">TRI</text>
<text x="311.5" y="194.5" transform="rotate(-90 311.5 194.5)">DIS</text>
<text x="322.1" y="194.8" transform="rotate(-90 322.1 194.8)">TRE</text>
<text x="104.8" y="202.4">NE555</text>
<text x="104.8" y="199.2">U21</text>
<text x="194.7" y="202.4">NE555</text>
<text x="194.7" y="199.2">U20</text>
<text x="222.2" y="202.8">C38</text>
<text x="325.3" y="202.4">NE555</text>
<text x="325.3" y="199.2">U19</text>
<text x="518.2" y="203.1">.1uF</text>
<text x="518.2" y="199.9">C30</text>
<text x="548.2" y="203.1">.1uF</text>
<text x="548.2" y="199.9">C49</text>
<text x="80.4" y="207.6" transform="rotate(-90 80.4 207.6)">GND</text>
<text x="84" y="207.6" transform="rotate(-90 84 207.6)">CON</text>
<text x="91" y="207.6" transform="rotate(-90 91 207.6)">OUT</text>
<text x="98.1" y="207.6" transform="rotate(-90 98.1 207.6)">RES</text>
<text x="101.6" y="207.6" transform="rotate(-90 101.6 207.6)">VCC+</text>
<text x="170.4" y="207.6" transform="rotate(-90 170.4 207.6)">GND</text>
<text x="173.9" y="207.6" transform="rotate(-90 173.9 207.6)">CON</text>
<text x="181" y="207.6" transform="rotate(-90 181 207.6)">OUT</text>
<text x="188" y="207.6" transform="rotate(-90 188 207.6)">RES</text>
<text x="191.6" y="207.6" transform="rotate(-90 191.6 207.6)">VCC+</text>
<text x="222.2" y="206">0.1uF</text>
<text x="300.9" y="207.6" transform="rotate(-90 300.9 207.6)">GND</text>
<text x="304.4" y="207.6" transform="rotate(-90 304.4 207.6)">CON</text>
<text x="311.5" y="207.6" transform="rotate(-90 311.5 207.6)">OUT</text>
<text x="318.6" y="207.6" transform="rotate(-90 318.6 207.6)">RES</text>
<text x="322.1" y="207.6" transform="rotate(-90 322.1 207.6)">VCC+</text>
<text x="79" y="212.8" transform="rotate(-90 79 212.8)">1</text>
<text x="82.5" y="212.8" transform="rotate(-90 82.5 212.8)">5</text>
<text x="89.6" y="212.8" transform="rotate(-90 89.6 212.8)">3</text>
<text x="96.7" y="212.8" transform="rotate(-90 96.7 212.8)">4</text>
<text x="100.2" y="212.8" transform="rotate(-90 100.2 212.8)">8</text>
<text x="169" y="212.8" transform="rotate(-90 169 212.8)">1</text>
<text x="172.5" y="212.8" transform="rotate(-90 172.5 212.8)">5</text>
<text x="179.6" y="212.8" transform="rotate(-90 179.6 212.8)">3</text>
<text x="186.6" y="212.8" transform="rotate(-90 186.6 212.8)">4</text>
<text x="190.1" y="212.8" transform="rotate(-90 190.1 212.8)">8</text>
<text x="299.5" y="212.8" transform="rotate(-90 299.5 212.8)">1</text>
<text x="303" y="212.8" transform="rotate(-90 303 212.8)">5</text>
<text x="310.1" y="212.8" transform="rotate(-90 310.1 212.8)">3</text>
<text x="317.1" y="212.8" transform="rotate(-90 317.1 212.8)">4</text>
<text x="320.7" y="212.8" transform="rotate(-90 320.7 212.8)">8</text>
<text x="67.7" y="220.4">C41</text>
<text x="86.4" y="220.4">C40</text>
<text x="176.4" y="220.4">C39</text>
<text x="67.7" y="223.6">1uF</text>
<text x="86.4" y="223.6">0.01uF</text>
<text x="176.4" y="223.6">0.01uF</text>
<text x="348.2" y="227.1">1K</text>
<text x="348.2" y="224">R16</text>
<text x="371.8" y="227.9" transform="rotate(-90 371.8 227.9)">14</text>
<text x="393" y="227.9" transform="rotate(-90 393 227.9)">8</text>
<text x="518.2" y="226">.01uF</text>
<text x="518.2" y="222.8">C31</text>
<text x="548.2" y="226">.01uF</text>
<text x="548.2" y="222.8">C50</text>
<text x="308.7" y="239.5">0.01uF</text>
<text x="308.7" y="236.3">C37</text>
<text x="373.6" y="234.9" transform="rotate(-90 373.6 234.9)">Vcc</text>
<text x="394.8" y="235.2" transform="rotate(-90 394.8 235.2)">Out</text>
<text x="399" y="238.1">OSC1</text>
<text x="373.6" y="244.4" transform="rotate(-90 373.6 244.4)">N.C</text>
<text x="394.8" y="244.4" transform="rotate(-90 394.8 244.4)">Gnd</text>
<text x="399" y="241.2">Osc</text>
<text x="518.2" y="243.6">.1uF</text>
<text x="518.2" y="240.5">C32</text>
<text x="548.2" y="243.6">.1uF</text>
<text x="548.2" y="240.5">C51</text>
<text x="4.1" y="249.3">D</text>
<text x="371.8" y="247.9" transform="rotate(-90 371.8 247.9)">1</text>
<text x="393" y="247.9" transform="rotate(-90 393 247.9)">7</text>
<text x="593.2" y="249.3">D</text>
<text x="26.6" y="253.2">JP15</text>
<text x="32.1" y="257.7">2</text>
<text x="211.8" y="256.3">JUMPER2</text>
<text x="211.8" y="253.2">JP23</text>
<text x="217.3" y="257.7">2</text>
<text x="251.7" y="256.7">JP26</text>
<text x="32.1" y="261.3">1</text>
<text x="217.3" y="261.3">1</text>
<text x="251.6" y="261.3">1</text>
<text x="251.7" y="259.9">JUMPER2</text>
<text x="26.6" y="269.1">JP14</text>
<text x="251.6" y="264.8">2</text>
<text x="309.5" y="269.8">H71</text>
<text x="323.6" y="269.8">H72</text>
<text x="337.8" y="269.8">H73</text>
<text x="351.9" y="269.4">PinHdr</text>
<text x="351.9" y="266.2">H74</text>
<text x="366" y="269.8">H75</text>
<text x="378.3" y="269.8">H76</text>
<text x="32.1" y="273.6">2</text>
<text x="211.8" y="274.3">JP22</text>
<text x="251.7" y="274.4">JP25</text>
<text x="286.4" y="275">JP2</text>
<text x="309.5" y="272.9">PinHdr</text>
<text x="323.6" y="272.9">PinHdr</text>
<text x="337.8" y="272.9">PinHdr</text>
<text x="353" y="275.4">2</text>
<text x="366" y="272.9">PinHdr</text>
<text x="378.3" y="272.9">PinHdr</text>
<text x="32.1" y="277.1">1</text>
<text x="211.8" y="277.5">JUMPER2</text>
<text x="217.3" y="278.9">2</text>
<text x="251.6" y="278.9">1</text>
<text x="251.7" y="277.5">JUMPER2</text>
<text x="286.4" y="278.2">JUMPER</text>
<text x="310.6" y="279">2</text>
<text x="324.8" y="279">2</text>
<text x="338.9" y="279">2</text>
<text x="353" y="278.9">1</text>
<text x="367.1" y="279">2</text>
<text x="379.4" y="279">2</text>
<text x="29.1" y="287.4">H70</text>
<text x="217.3" y="282.4">1</text>
<text x="251.6" y="282.4">2</text>
<text x="310.6" y="282.4">1</text>
<text x="324.8" y="282.4">1</text>
<text x="338.9" y="282.4">1</text>
<text x="367.1" y="282.4">1</text>
<text x="379.4" y="282.4">1</text>
<text x="29.1" y="290.5">PinHdr</text>
<text x="194.9" y="290.9">H83</text>
<text x="261.2" y="291">H82</text>
<text x="30.2" y="296.6">2</text>
<text x="194.9" y="294.1">PinHdr</text>
<text x="261.2" y="294.1">PinHdr</text>
<text x="30.2" y="300.1">1</text>
<text x="75.5" y="305.5" transform="rotate(-90 75.5 305.5)">14</text>
<text x="79" y="305.5" transform="rotate(-90 79 305.5)">13</text>
<text x="82.5" y="305.5" transform="rotate(-90 82.5 305.5)">12</text>
<text x="86.1" y="305.5" transform="rotate(-90 86.1 305.5)">11</text>
<text x="89.6" y="305.5" transform="rotate(-90 89.6 305.5)">10</text>
<text x="93.1" y="305.5" transform="rotate(-90 93.1 305.5)">9</text>
<text x="96.7" y="305.5" transform="rotate(-90 96.7 305.5)">8</text>
<text x="196" y="303.6">1</text>
<text x="196" y="300.1">2</text>
<text x="264.1" y="300.1">1</text>
<text x="264.1" y="303.6">2</text>
<text x="80.8" y="311.2" transform="rotate(-90 80.8 311.2)">4B</text>
<text x="84.3" y="311.2" transform="rotate(-90 84.3 311.2)">4A</text>
<text x="87.8" y="311" transform="rotate(-90 87.8 311)">4Y</text>
<text x="91.4" y="311.2" transform="rotate(-90 91.4 311.2)">3B</text>
<text x="94.9" y="311.2" transform="rotate(-90 94.9 311.2)">3A</text>
<text x="98.4" y="311" transform="rotate(-90 98.4 311)">3Y</text>
<text x="227.2" y="307.3" transform="rotate(-90 227.2 307.3)">14</text>
<text x="230.7" y="307.3" transform="rotate(-90 230.7 307.3)">13</text>
<text x="234.2" y="307.3" transform="rotate(-90 234.2 307.3)">12</text>
<text x="237.8" y="307.3" transform="rotate(-90 237.8 307.3)">11</text>
<text x="241.3" y="307.3" transform="rotate(-90 241.3 307.3)">10</text>
<text x="244.8" y="307.3" transform="rotate(-90 244.8 307.3)">9</text>
<text x="248.4" y="307.3" transform="rotate(-90 248.4 307.3)">8</text>
<text x="313.6" y="307.3" transform="rotate(-90 313.6 307.3)">14</text>
<text x="317.1" y="307.3" transform="rotate(-90 317.1 307.3)">13</text>
<text x="320.7" y="307.3" transform="rotate(-90 320.7 307.3)">12</text>
<text x="324.2" y="307.3" transform="rotate(-90 324.2 307.3)">11</text>
<text x="327.7" y="307.3" transform="rotate(-90 327.7 307.3)">10</text>
<text x="331.3" y="307.3" transform="rotate(-90 331.3 307.3)">9</text>
<text x="334.8" y="307.3" transform="rotate(-90 334.8 307.3)">8</text>
<text x="377.1" y="307.3" transform="rotate(-90 377.1 307.3)">14</text>
<text x="380.6" y="307.3" transform="rotate(-90 380.6 307.3)">13</text>
<text x="384.2" y="307.3" transform="rotate(-90 384.2 307.3)">12</text>
<text x="387.7" y="307.3" transform="rotate(-90 387.7 307.3)">11</text>
<text x="391.2" y="307.3" transform="rotate(-90 391.2 307.3)">10</text>
<text x="394.8" y="307.3" transform="rotate(-90 394.8 307.3)">9</text>
<text x="398.3" y="307.3" transform="rotate(-90 398.3 307.3)">8</text>
<text x="77.3" y="313.6" transform="rotate(-90 77.3 313.6)">VCC</text>
<text x="102" y="317.6">U18</text>
<text x="229" y="315.4" transform="rotate(-90 229 315.4)">VCC</text>
<text x="232.5" y="313" transform="rotate(-90 232.5 313)">4B</text>
<text x="236" y="313" transform="rotate(-90 236 313)">4A</text>
<text x="239.5" y="312.8" transform="rotate(-90 239.5 312.8)">4Y</text>
<text x="243.1" y="313" transform="rotate(-90 243.1 313)">3B</text>
<text x="246.6" y="313" transform="rotate(-90 246.6 313)">3A</text>
<text x="250.1" y="312.8" transform="rotate(-90 250.1 312.8)">3Y</text>
<text x="315.4" y="315.4" transform="rotate(-90 315.4 315.4)">VCC</text>
<text x="318.9" y="315.5" transform="rotate(-90 318.9 315.5)">CD2</text>
<text x="322.4" y="313.2" transform="rotate(-90 322.4 313.2)">D2</text>
<text x="326" y="314.9" transform="rotate(-90 326 314.9)">CP2</text>
<text x="329.5" y="315.4" transform="rotate(-90 329.5 315.4)">SD2</text>
<text x="333" y="313.3" transform="rotate(-90 333 313.3)">Q2</text>
<text x="336.5" y="313.3" transform="rotate(-90 336.5 313.3)">Q2</text>
<text x="378.9" y="315.4" transform="rotate(-90 378.9 315.4)">VCC</text>
<text x="382.4" y="313" transform="rotate(-90 382.4 313)">A2</text>
<text x="385.9" y="313" transform="rotate(-90 385.9 313)">B2</text>
<text x="389.5" y="315.9" transform="rotate(-90 389.5 315.9)">O2#</text>
<text x="393" y="313" transform="rotate(-90 393 313)">A3</text>
<text x="396.5" y="313" transform="rotate(-90 396.5 313)">B3</text>
<text x="400" y="315.9" transform="rotate(-90 400 315.9)">O3#</text>
<text x="4.1" y="318.4">E</text>
<text x="102" y="320.7">SN74AC08N_AND</text>
<text x="253.6" y="322.4">SN74AC32N_OR</text>
<text x="253.7" y="319.3">U17</text>
<text x="340.1" y="322.4">74AC74_FLIP</text>
<text x="340.1" y="319.3">U24</text>
<text x="402.9" y="322.4">74AC00_NAND</text>
<text x="402.9" y="319.3">U25</text>
<text x="593.2" y="318.4">E</text>
<text x="75.5" y="329.1" transform="rotate(-90 75.5 329.1)">1</text>
<text x="77.3" y="325.6" transform="rotate(-90 77.3 325.6)">1A</text>
<text x="79" y="329.1" transform="rotate(-90 79 329.1)">2</text>
<text x="80.8" y="325.6" transform="rotate(-90 80.8 325.6)">1B</text>
<text x="82.5" y="329.1" transform="rotate(-90 82.5 329.1)">3</text>
<text x="84.3" y="325.6" transform="rotate(-90 84.3 325.6)">1Y</text>
<text x="86.1" y="329.1" transform="rotate(-90 86.1 329.1)">4</text>
<text x="87.8" y="325.6" transform="rotate(-90 87.8 325.6)">2A</text>
<text x="89.6" y="329.1" transform="rotate(-90 89.6 329.1)">5</text>
<text x="91.4" y="325.6" transform="rotate(-90 91.4 325.6)">2B</text>
<text x="93.1" y="329.1" transform="rotate(-90 93.1 329.1)">6</text>
<text x="94.9" y="325.6" transform="rotate(-90 94.9 325.6)">2Y</text>
<text x="96.7" y="329.1" transform="rotate(-90 96.7 329.1)">7</text>
<text x="98.4" y="325.6" transform="rotate(-90 98.4 325.6)">GND</text>
<text x="193.1" y="328">H81</text>
<text x="229" y="327.3" transform="rotate(-90 229 327.3)">1A</text>
<text x="232.5" y="327.3" transform="rotate(-90 232.5 327.3)">1B</text>
<text x="236" y="327.3" transform="rotate(-90 236 327.3)">1Y</text>
<text x="239.5" y="327.3" transform="rotate(-90 239.5 327.3)">2A</text>
<text x="243.1" y="327.3" transform="rotate(-90 243.1 327.3)">2B</text>
<text x="246.6" y="327.3" transform="rotate(-90 246.6 327.3)">2Y</text>
<text x="250.1" y="327.3" transform="rotate(-90 250.1 327.3)">GND</text>
<text x="315.4" y="327.3" transform="rotate(-90 315.4 327.3)">CD1</text>
<text x="318.9" y="327.3" transform="rotate(-90 318.9 327.3)">D1</text>
<text x="322.4" y="327.3" transform="rotate(-90 322.4 327.3)">CP1</text>
<text x="326" y="327.3" transform="rotate(-90 326 327.3)">SD1</text>
<text x="329.5" y="327.3" transform="rotate(-90 329.5 327.3)">Q1</text>
<text x="333" y="327.3" transform="rotate(-90 333 327.3)">Q1</text>
<text x="336.5" y="327.3" transform="rotate(-90 336.5 327.3)">GND</text>
<text x="378.9" y="327.3" transform="rotate(-90 378.9 327.3)">A0</text>
<text x="382.4" y="327.3" transform="rotate(-90 382.4 327.3)">B0</text>
<text x="385.9" y="327.3" transform="rotate(-90 385.9 327.3)">O0#</text>
<text x="389.5" y="327.3" transform="rotate(-90 389.5 327.3)">A1</text>
<text x="393" y="327.3" transform="rotate(-90 393 327.3)">B1</text>
<text x="396.5" y="327.3" transform="rotate(-90 396.5 327.3)">O1#</text>
<text x="400" y="327.3" transform="rotate(-90 400 327.3)">GND</text>
<text x="193.1" y="331.1">PinHdr</text>
<text x="227.2" y="330.8" transform="rotate(-90 227.2 330.8)">1</text>
<text x="230.7" y="330.8" transform="rotate(-90 230.7 330.8)">2</text>
<text x="234.2" y="330.8" transform="rotate(-90 234.2 330.8)">3</text>
<text x="237.8" y="330.8" transform="rotate(-90 237.8 330.8)">4</text>
<text x="241.3" y="330.8" transform="rotate(-90 241.3 330.8)">5</text>
<text x="244.8" y="330.8" transform="rotate(-90 244.8 330.8)">6</text>
<text x="248.4" y="330.8" transform="rotate(-90 248.4 330.8)">7</text>
<text x="313.6" y="330.8" transform="rotate(-90 313.6 330.8)">1</text>
<text x="317.1" y="330.8" transform="rotate(-90 317.1 330.8)">2</text>
<text x="320.7" y="330.8" transform="rotate(-90 320.7 330.8)">3</text>
<text x="324.2" y="330.8" transform="rotate(-90 324.2 330.8)">4</text>
<text x="327.7" y="330.8" transform="rotate(-90 327.7 330.8)">5</text>
<text x="331.3" y="330.8" transform="rotate(-90 331.3 330.8)">6</text>
<text x="334.8" y="330.8" transform="rotate(-90 334.8 330.8)">7</text>
<text x="377.1" y="330.8" transform="rotate(-90 377.1 330.8)">1</text>
<text x="380.6" y="330.8" transform="rotate(-90 380.6 330.8)">2</text>
<text x="384.2" y="330.8" transform="rotate(-90 384.2 330.8)">3</text>
<text x="387.7" y="330.8" transform="rotate(-90 387.7 330.8)">4</text>
<text x="391.2" y="330.8" transform="rotate(-90 391.2 330.8)">5</text>
<text x="394.8" y="330.8" transform="rotate(-90 394.8 330.8)">6</text>
<text x="398.3" y="330.8" transform="rotate(-90 398.3 330.8)">7</text>
<text x="194.2" y="340.6">1</text>
<text x="194.2" y="337.2">2</text>
<text x="220.6" y="357.2">JP20</text>
<text x="255.2" y="357.3">JP21</text>
<text x="220.6" y="360.4">JUMPER2</text>
<text x="226.1" y="365.3">1</text>
<text x="226.1" y="361.8">2</text>
<text x="255.2" y="361.8">1</text>
<text x="255.2" y="365.3">2</text>
<text x="255.2" y="360.4">JUMPER2</text>
<text x="41.6" y="384.2">1</text>
<text x="110.8" y="384.2">2</text>
<text x="179.9" y="384.2">3</text>
<text x="249.1" y="384.2">4</text>
<text x="318.2" y="384.2">5</text>
<text x="387.3" y="384.2">6</text>
<text x="456.5" y="384.2">7</text>
<text x="525.6" y="384.2">8</text>
</g>
</svg>
